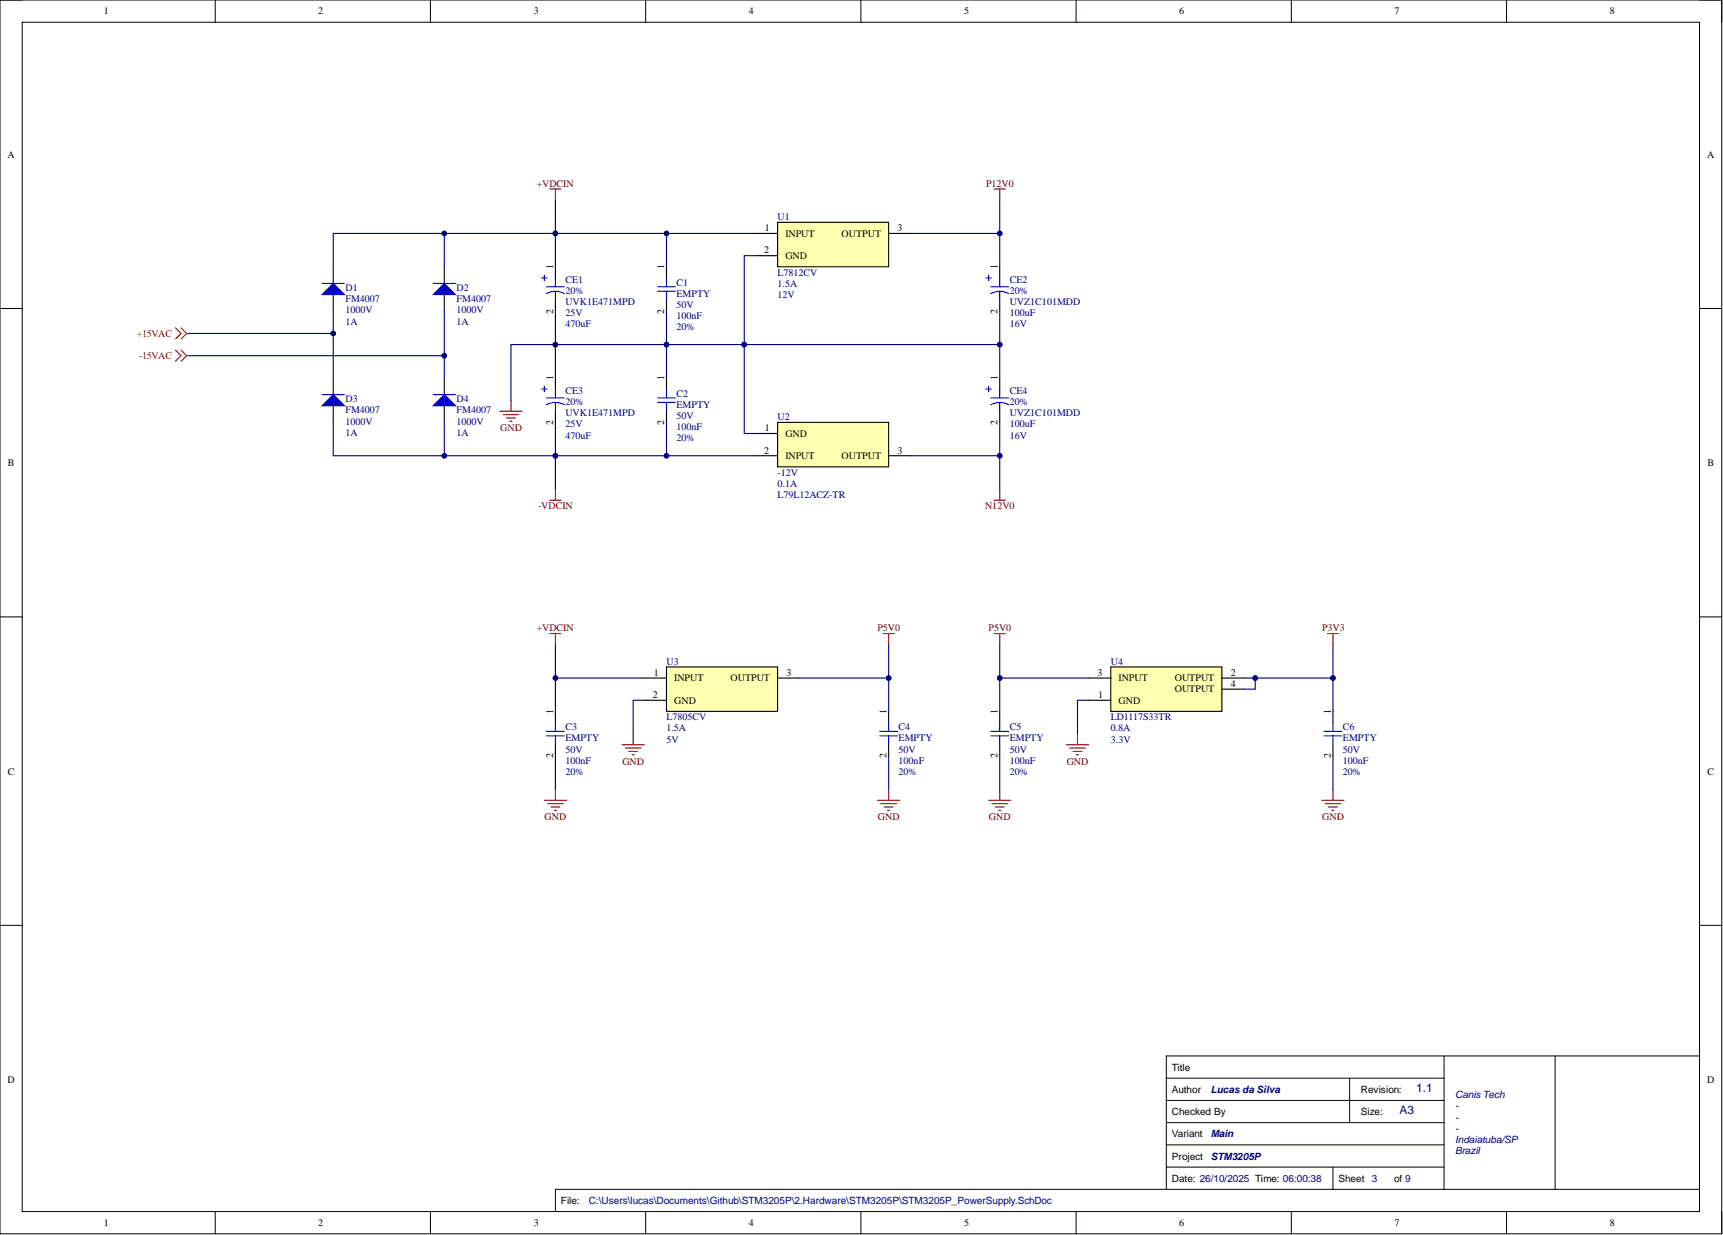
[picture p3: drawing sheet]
<svg xmlns="http://www.w3.org/2000/svg" width="393mm" height="282mm" viewBox="0 0 393 282" stroke-linecap="round" stroke-linejoin="round" font-family="sans-serif">
<g fill="none" stroke="#000" stroke-width=".23">
<path d="M0 0h393.1v281.6h-393.1zM0 0h5.1M5.1 5.1h382.9v271.4h-382.9zM49.1 0v5.1M98.3 0v5.1M147.4 0v5.1M196.5 0v5.1M245.7 0v5.1M294.8 0v5.1M343.9 0v5.1M388 0h5.1v5.1M0 70.4h5.1"/>
<path d="M388 70.4h5.1M0 140.8h5.1M388 140.8h5.1M0 211.2h5.1M388 211.2h5.1M266.3 246.1h63.4M266.3 251.2h63.4M266.3 256.2h63.4M308.1 246.1v10.1M329.7 241v30.4M355 241v30.4M388 241h-121.7v30.4"/>
<path d="M49.1 276.5v5.1M98.3 276.5v5.1M147.4 276.5v5.1M196.5 276.5v5.1M245.7 276.5v5.1M266.3 266.4h63.4M266.3 261.3h63.4M294.8 276.5v5.1M304.3 266.4v5M343.9 276.5v5.1M388 271.4h-261.2v5.1M393.1 276.5v5.1"/>
</g>
<path d="M40.1 74.8l1.2 1.3-1.2 1.3M40.1 79.9l1.2 1.3-1.2 1.3M41.3 74.8l1.3 1.3M41.3 79.9l1.3 1.3M42.6 76.1l-1.3 1.3M42.6 76.1h.5M42.6 81.2l-1.3 1.3M42.6 81.2h.5" fill="none" stroke="#f00" stroke-width=".25"/>
<path d="M76.1 60.9v3.8M76.1 67.2v3.8" fill="none" stroke="#000" stroke-width=".25"/>
<path d="M76.1 64.7l2.5 2.5h-5.1z" fill="#00f"/>
<path d="M73.5 64.7h5.1M76.1 64.7l2.5 2.5h-5.1z" fill="none" stroke="#00f" stroke-width=".25"/>
<path d="M101.4 60.9v3.8M101.4 67.2v3.8" fill="none" stroke="#000" stroke-width=".25"/>
<path d="M101.4 64.7l2.6 2.5h-5.1z" fill="#00f"/>
<path d="M98.9 64.7h5.1M101.4 64.7l2.6 2.5h-5.1z" fill="none" stroke="#00f" stroke-width=".25"/>
<path d="M76.1 86.3v3.8M76.1 92.6v3.8" fill="none" stroke="#000" stroke-width=".25"/>
<path d="M76.1 90.1l2.5 2.5h-5.1z" fill="#00f"/>
<path d="M73.5 90.1h5.1M76.1 90.1l2.5 2.5h-5.1z" fill="none" stroke="#00f" stroke-width=".25"/>
<path d="M101.4 86.3v3.8M101.4 92.6v3.8" fill="none" stroke="#000" stroke-width=".25"/>
<path d="M101.4 90.1l2.6 2.5h-5.1z" fill="#00f"/>
<path d="M150.1 66.5h4.1M150.1 65.5h4.1M152.2 63.4v2.1M152.2 66.5v2M98.9 90.1h5.1M101.4 90.1l2.6 2.5h-5.1zM150.1 91.8h4.1M150.1 90.8h4.1M152.2 88.8v2M152.2 91.8v2.1" fill="none" stroke="#00f" stroke-width=".25"/>
<path d="M114.1 93.9h5.1M114.9 94.6h3.5M115.6 95.4h2.1M116.4 96.2h.5M116.7 91.3v2.6" fill="none" stroke="#800000" stroke-width=".25"/>
<path d="M152.2 60.9v2.5M152.2 68.5v2.5M152.2 86.3v2.5M152.2 93.9v2.5" fill="none" stroke="#000" stroke-width=".25"/>
<path d="M177.5 50.7h25.4v10.2h-25.4z" fill-rule="evenodd" fill="#ffffb0"/>
<path d="M172.4 53.3h5.1M172.4 58.4h5.1M177.5 50.7h25.4v10.2h-25.4zM202.9 53.3h5" fill="none" stroke="#000" stroke-width=".25"/>
<path d="M177.5 96.4h25.4v10.2h-25.4z" fill-rule="evenodd" fill="#ffffb0"/>
<path d="M172.4 98.9h5.1M177.5 96.4h25.4v10.2h-25.4zM172.4 104h5.1M202.9 104h5" fill="none" stroke="#000" stroke-width=".25"/>
<path d="M125.5 43.1h2.6M126.8 43.1v2.6M227 43.1h2.5M228.2 43.1v2.6M125.5 114.2h2.6M126.8 111.6v2.6M227 114.2h2.5M228.2 111.6v2.6M125.5 144.6h2.6M126.8 144.6v2.5" fill="none" stroke="#800000" stroke-width=".25"/>
<path d="M152.2 152.2h25.3v10.2h-25.3z" fill-rule="evenodd" fill="#ffffb0"/>
<path d="M147.1 154.8h5.1M147.1 159.8h5.1M152.2 152.2h25.3v10.2h-25.3zM177.5 154.8h5.1M126.8 162.4v2.5M126.8 170v2.5M202.9 162.4v2.5M202.9 170v2.5M228.2 162.4v2.5M228.2 170v2.5" fill="none" stroke="#000" stroke-width=".25"/>
<path d="M124.8 167.9h4M124.8 166.9h4M126.8 164.9v2M126.8 167.9v2.1M200.8 167.9h4.1M200.8 166.9h4.1M202.9 164.9v2M202.9 167.9v2.1M226.2 167.9h4.1M226.2 166.9h4.1M228.2 164.9v2M228.2 167.9v2.1" fill="none" stroke="#00f" stroke-width=".25"/>
<g fill="none" stroke="#800000" stroke-width=".25">
<path d="M201.6 144.6h2.5M202.9 144.6v2.5M227 144.6h2.5M228.2 144.6v2.5M142 170h5.1M142.8 170.7h3.5M143.5 171.5h2.1M144.3 172.3h.5M144.5 167.4v2.6M124.3 182.7h5M125 183.4h3.6M125.8 184.2h2"/>
<path d="M126.5 184.9h.5M126.8 180.1v2.6M200.3 182.7h5.1M201.1 183.4h3.5M201.9 184.2h2M202.6 184.9h.5M202.9 180.1v2.6M225.7 182.7h5.1M226.5 183.4h3.5M227.2 184.2h2M228 184.9h.5M228.2 180.1v2.6"/>
</g>
<path d="M253.6 152.2h25.3v10.2h-25.3z" fill-rule="evenodd" fill="#ffffb0"/>
<path d="M248.5 154.8h5.1M248.5 159.8h5.1M253.6 152.2h25.3v10.2h-25.3zM278.9 154.8h5.1M278.9 157.3h5.1M304.3 162.4v2.5M304.3 170v2.5" fill="none" stroke="#000" stroke-width=".25"/>
<path d="M303 144.6h2.6M304.3 144.6v2.5M243.4 170h5.1M244.2 170.7h3.6M245 171.5h2M245.7 172.3h.5M246 167.4v2.6M301.8 182.7h5M302.5 183.4h3.6M303.3 184.2h2M304.1 184.9h.5M304.3 180.1v2.6" fill="none" stroke="#800000" stroke-width=".25"/>
<path d="M302.3 167.9h4M302.3 166.9h4M304.3 164.9v2M304.3 167.9v2.1" fill="none" stroke="#00f" stroke-width=".25"/>
<path d="M286.6 154.8v2.5h-2.6" fill="none" stroke="#000080" stroke-width=".25"/>
<circle cx="286.6" cy="154.8" r=".51" fill="#000080"/>
<circle cx="286.6" cy="154.8" r=".51" fill="none" stroke="#000080" stroke-width=".23"/>
<path d="M43.1 81.2h58.3" fill="none" stroke="#000080" stroke-width=".25"/>
<circle cx="101.4" cy="81.2" r=".51" fill="#000080"/>
<circle cx="101.4" cy="81.2" r=".51" fill="none" stroke="#000080" stroke-width=".23"/>
<path d="M43.1 76.1h33" fill="none" stroke="#000080" stroke-width=".25"/>
<circle cx="76.1" cy="76.1" r=".51" fill="#000080"/>
<circle cx="76.1" cy="76.1" r=".51" fill="none" stroke="#000080" stroke-width=".23"/>
<path d="M76.1 96.4v7.6h25.3v-7.6" fill="none" stroke="#000080" stroke-width=".25"/>
<circle cx="101.4" cy="104" r=".51" fill="#000080"/>
<circle cx="101.4" cy="104" r=".51" fill="none" stroke="#000080" stroke-width=".23"/>
<path d="M76.1 60.9v-7.6h25.3v7.6" fill="none" stroke="#000080" stroke-width=".25"/>
<circle cx="101.4" cy="53.3" r=".51" fill="#000080"/>
<circle cx="101.4" cy="53.3" r=".51" fill="none" stroke="#000080" stroke-width=".23"/>
<path d="M126.8 96.4v7.6h-25.4" fill="none" stroke="#000080" stroke-width=".25"/>
<circle cx="126.8" cy="104" r=".51" fill="#000080"/>
<circle cx="126.8" cy="104" r=".51" fill="none" stroke="#000080" stroke-width=".23"/>
<circle cx="101.4" cy="104" r=".51" fill="#000080"/>
<circle cx="101.4" cy="104" r=".51" fill="none" stroke="#000080" stroke-width=".23"/>
<path d="M101.4 53.3h25.4v7.6" fill="none" stroke="#000080" stroke-width=".25"/>
<circle cx="126.8" cy="53.3" r=".51" fill="#000080"/>
<circle cx="126.8" cy="53.3" r=".51" fill="none" stroke="#000080" stroke-width=".23"/>
<circle cx="101.4" cy="53.3" r=".51" fill="#000080"/>
<circle cx="101.4" cy="53.3" r=".51" fill="none" stroke="#000080" stroke-width=".23"/>
<path d="M126.8 78.6h-10.1v12.7" fill="none" stroke="#000080" stroke-width=".25"/>
<circle cx="126.8" cy="78.6" r=".51" fill="#000080"/>
<circle cx="126.8" cy="78.6" r=".51" fill="none" stroke="#000080" stroke-width=".23"/>
<path d="M126.8 147.1v7.7h20.3" fill="none" stroke="#000080" stroke-width=".25"/>
<circle cx="126.8" cy="154.8" r=".51" fill="#000080"/>
<circle cx="126.8" cy="154.8" r=".51" fill="none" stroke="#000080" stroke-width=".23"/>
<path d="M126.8 104h25.4" fill="none" stroke="#000080" stroke-width=".25"/>
<circle cx="152.2" cy="104" r=".51" fill="#000080"/>
<circle cx="152.2" cy="104" r=".51" fill="none" stroke="#000080" stroke-width=".23"/>
<circle cx="126.8" cy="104" r=".51" fill="#000080"/>
<circle cx="126.8" cy="104" r=".51" fill="none" stroke="#000080" stroke-width=".23"/>
<path d="M126.8 78.6h25.4v7.7" fill="none" stroke="#000080" stroke-width=".25"/>
<circle cx="152.2" cy="78.6" r=".51" fill="#000080"/>
<circle cx="152.2" cy="78.6" r=".51" fill="none" stroke="#000080" stroke-width=".23"/>
<circle cx="126.8" cy="78.6" r=".51" fill="#000080"/>
<circle cx="126.8" cy="78.6" r=".51" fill="none" stroke="#000080" stroke-width=".23"/>
<path d="M126.8 53.3h25.4v7.6" fill="none" stroke="#000080" stroke-width=".25"/>
<circle cx="152.2" cy="53.3" r=".51" fill="#000080"/>
<circle cx="152.2" cy="53.3" r=".51" fill="none" stroke="#000080" stroke-width=".23"/>
<circle cx="126.8" cy="53.3" r=".51" fill="#000080"/>
<circle cx="126.8" cy="53.3" r=".51" fill="none" stroke="#000080" stroke-width=".23"/>
<path d="M152.2 101.5v2.5h20.2M147.1 159.8h-2.6v7.6" fill="none" stroke="#000080" stroke-width=".25"/>
<circle cx="152.2" cy="104" r=".51" fill="#000080"/>
<circle cx="152.2" cy="104" r=".51" fill="none" stroke="#000080" stroke-width=".23"/>
<path d="M172.4 58.4h-2.5v20.2h-17.7" fill="none" stroke="#000080" stroke-width=".25"/>
<circle cx="169.9" cy="78.6" r=".51" fill="#000080"/>
<circle cx="169.9" cy="78.6" r=".51" fill="none" stroke="#000080" stroke-width=".23"/>
<circle cx="152.2" cy="78.6" r=".51" fill="#000080"/>
<circle cx="152.2" cy="78.6" r=".51" fill="none" stroke="#000080" stroke-width=".23"/>
<path d="M152.2 53.3h20.2" fill="none" stroke="#000080" stroke-width=".25"/>
<circle cx="152.2" cy="53.3" r=".51" fill="#000080"/>
<circle cx="152.2" cy="53.3" r=".51" fill="none" stroke="#000080" stroke-width=".23"/>
<path d="M169.9 78.6v20.3h2.5" fill="none" stroke="#000080" stroke-width=".25"/>
<circle cx="169.9" cy="78.6" r=".51" fill="#000080"/>
<circle cx="169.9" cy="78.6" r=".51" fill="none" stroke="#000080" stroke-width=".23"/>
<path d="M169.9 78.6h58.3v7.7" fill="none" stroke="#000080" stroke-width=".25"/>
<circle cx="228.2" cy="78.6" r=".51" fill="#000080"/>
<circle cx="228.2" cy="78.6" r=".51" fill="none" stroke="#000080" stroke-width=".23"/>
<circle cx="169.9" cy="78.6" r=".51" fill="#000080"/>
<circle cx="169.9" cy="78.6" r=".51" fill="none" stroke="#000080" stroke-width=".23"/>
<path d="M182.6 154.8h20.3v7.6" fill="none" stroke="#000080" stroke-width=".25"/>
<circle cx="202.9" cy="154.8" r=".51" fill="#000080"/>
<circle cx="202.9" cy="154.8" r=".51" fill="none" stroke="#000080" stroke-width=".23"/>
<path d="M228.2 96.4v7.6h-20.3" fill="none" stroke="#000080" stroke-width=".25"/>
<circle cx="228.2" cy="104" r=".51" fill="#000080"/>
<circle cx="228.2" cy="104" r=".51" fill="none" stroke="#000080" stroke-width=".23"/>
<path d="M207.9 53.3h20.3v7.6" fill="none" stroke="#000080" stroke-width=".25"/>
<circle cx="228.2" cy="53.3" r=".51" fill="#000080"/>
<circle cx="228.2" cy="53.3" r=".51" fill="none" stroke="#000080" stroke-width=".23"/>
<path d="M228.2 154.8h20.3" fill="none" stroke="#000080" stroke-width=".25"/>
<circle cx="228.2" cy="154.8" r=".51" fill="#000080"/>
<circle cx="228.2" cy="154.8" r=".51" fill="none" stroke="#000080" stroke-width=".23"/>
<path d="M248.5 159.8h-2.5v7.6M284 154.8h20.3v7.6" fill="none" stroke="#000080" stroke-width=".25"/>
<circle cx="304.3" cy="154.8" r=".51" fill="#000080"/>
<circle cx="304.3" cy="154.8" r=".51" fill="none" stroke="#000080" stroke-width=".23"/>
<circle cx="286.6" cy="154.8" r=".51" fill="#000080"/>
<circle cx="286.6" cy="154.8" r=".51" fill="none" stroke="#000080" stroke-width=".23"/>
<path d="M76.1 71v15.3" fill="none" stroke="#000080" stroke-width=".25"/>
<circle cx="76.1" cy="76.1" r=".51" fill="#000080"/>
<circle cx="76.1" cy="76.1" r=".51" fill="none" stroke="#000080" stroke-width=".23"/>
<path d="M101.4 71v15.3" fill="none" stroke="#000080" stroke-width=".25"/>
<circle cx="101.4" cy="81.2" r=".51" fill="#000080"/>
<circle cx="101.4" cy="81.2" r=".51" fill="none" stroke="#000080" stroke-width=".23"/>
<path d="M126.8 154.8v7.6M126.8 172.5v7.6" fill="none" stroke="#000080" stroke-width=".25"/>
<circle cx="126.8" cy="154.8" r=".51" fill="#000080"/>
<circle cx="126.8" cy="154.8" r=".51" fill="none" stroke="#000080" stroke-width=".23"/>
<path d="M126.8 104v7.6" fill="none" stroke="#000080" stroke-width=".25"/>
<circle cx="126.8" cy="104" r=".51" fill="#000080"/>
<circle cx="126.8" cy="104" r=".51" fill="none" stroke="#000080" stroke-width=".23"/>
<path d="M126.8 71v15.3" fill="none" stroke="#000080" stroke-width=".25"/>
<circle cx="126.8" cy="78.6" r=".51" fill="#000080"/>
<circle cx="126.8" cy="78.6" r=".51" fill="none" stroke="#000080" stroke-width=".23"/>
<path d="M126.8 45.7v7.6" fill="none" stroke="#000080" stroke-width=".25"/>
<circle cx="126.8" cy="53.3" r=".51" fill="#000080"/>
<circle cx="126.8" cy="53.3" r=".51" fill="none" stroke="#000080" stroke-width=".23"/>
<path d="M152.2 71v7.6M152.2 96.4v5.1" fill="none" stroke="#000080" stroke-width=".25"/>
<circle cx="152.2" cy="78.6" r=".51" fill="#000080"/>
<circle cx="152.2" cy="78.6" r=".51" fill="none" stroke="#000080" stroke-width=".23"/>
<path d="M202.9 147.1v7.7M202.9 172.5v7.6" fill="none" stroke="#000080" stroke-width=".25"/>
<circle cx="202.9" cy="154.8" r=".51" fill="#000080"/>
<circle cx="202.9" cy="154.8" r=".51" fill="none" stroke="#000080" stroke-width=".23"/>
<path d="M228.2 147.1v15.3M228.2 172.5v7.6" fill="none" stroke="#000080" stroke-width=".25"/>
<circle cx="228.2" cy="154.8" r=".51" fill="#000080"/>
<circle cx="228.2" cy="154.8" r=".51" fill="none" stroke="#000080" stroke-width=".23"/>
<path d="M228.2 104v7.6" fill="none" stroke="#000080" stroke-width=".25"/>
<circle cx="228.2" cy="104" r=".51" fill="#000080"/>
<circle cx="228.2" cy="104" r=".51" fill="none" stroke="#000080" stroke-width=".23"/>
<path d="M228.2 71v7.6" fill="none" stroke="#000080" stroke-width=".25"/>
<circle cx="228.2" cy="78.6" r=".51" fill="#000080"/>
<circle cx="228.2" cy="78.6" r=".51" fill="none" stroke="#000080" stroke-width=".23"/>
<path d="M228.2 45.7v7.6" fill="none" stroke="#000080" stroke-width=".25"/>
<circle cx="228.2" cy="53.3" r=".51" fill="#000080"/>
<circle cx="228.2" cy="53.3" r=".51" fill="none" stroke="#000080" stroke-width=".23"/>
<path d="M304.3 147.1v7.7M304.3 172.5v7.6" fill="none" stroke="#000080" stroke-width=".25"/>
<circle cx="304.3" cy="154.8" r=".51" fill="#000080"/>
<circle cx="304.3" cy="154.8" r=".51" fill="none" stroke="#000080" stroke-width=".23"/>
<path d="M126.8 60.9v2.5M126.8 68.5v2.5M228.2 60.9v2.5M228.2 68.5v2.5M126.8 86.3v2.5M126.8 93.9v2.5M228.2 86.3v2.5M228.2 93.9v2.5" fill="none" stroke="#000" stroke-width=".25"/>
<g fill="none" stroke="#00f" stroke-width=".25">
<path d="M123.6 63.4h1.3M124.3 62.8v1.3M124.8 67a4.1 4.1 0 0 1 4 0M124.8 65.5h4M126.8 63.4v2.1M126.8 66.5v2M225.1 63.4h1.2M225.7 62.8v1.3M226.2 67a4 4 0 0 1 4.1 0M226.2 65.5h4.1M228.2 63.4v2.1M228.2 66.5v2"/>
<path d="M123.6 88.8h1.3M124.3 88.2v1.2M124.8 92.4a4.1 4.1 0 0 1 4 0M124.8 90.8h4M126.8 88.8v2M126.8 91.8v2.1M225.1 88.8h1.2M225.7 88.2v1.2M226.2 92.4a4 4 0 0 1 4.1 0M226.2 90.8h4.1M228.2 88.8v2M228.2 91.8v2.1"/>
</g>
<g font-size="2.7" fill="#000080">
<text x="323.3" y="249.3">1.1</text>
<text x="319.5" y="254.4">A3</text>
</g>
<g font-size="2.3">
<text x="23.7" y="3.3">1</text>
<text x="72.7" y="3.3">2</text>
<text x="121.9" y="3.3">3</text>
<text x="170.9" y="3.3">4</text>
<text x="220.1" y="3.3">5</text>
<text x="269.2" y="3.3">6</text>
<text x="318.3" y="3.3">7</text>
<text x="367.5" y="3.3">8</text>
<text x="1.7" y="36">A</text>
<text x="389.7" y="36">A</text>
<text x="174.6" y="52.8">1</text>
<text x="204.9" y="52.8">3</text>
<text x="174.4" y="57.8">2</text>
<text x="179.3" y="54">INPUT</text>
<text x="179.3" y="59.1">GND</text>
<text x="192.1" y="54">OUTPUT</text>
<text x="126.3" y="61.4" transform="rotate(-90 126.3 61.4)">1</text>
<text x="151.6" y="61.4" transform="rotate(-90 151.6 61.4)">1</text>
<text x="227.7" y="61.4" transform="rotate(-90 227.7 61.4)">1</text>
<text x="126.3" y="71.6" transform="rotate(-90 126.3 71.6)">2</text>
<text x="151.6" y="71.6" transform="rotate(-90 151.6 71.6)">2</text>
<text x="227.7" y="71.6" transform="rotate(-90 227.7 71.6)">2</text>
<text x="126.3" y="86.8" transform="rotate(-90 126.3 86.8)">1</text>
<text x="151.6" y="86.8" transform="rotate(-90 151.6 86.8)">1</text>
<text x="227.7" y="86.8" transform="rotate(-90 227.7 86.8)">1</text>
<text x="126.3" y="97" transform="rotate(-90 126.3 97)">2</text>
<text x="151.6" y="97" transform="rotate(-90 151.6 97)">2</text>
<text x="174.6" y="98.4">1</text>
<text x="179.3" y="99.7">GND</text>
<text x="227.7" y="97" transform="rotate(-90 227.7 97)">2</text>
<text x="1.8" y="106.4">B</text>
<text x="174.4" y="103.5">2</text>
<text x="179.3" y="104.8">INPUT</text>
<text x="192.1" y="104.8">OUTPUT</text>
<text x="204.9" y="103.5">3</text>
<text x="389.8" y="106.4">B</text>
<text x="149.3" y="154.2">1</text>
<text x="153.9" y="155.5">INPUT</text>
<text x="166.8" y="155.5">OUTPUT</text>
<text x="179.5" y="154.2">3</text>
<text x="250.6" y="154.2">3</text>
<text x="255.4" y="155.5">INPUT</text>
<text x="268.2" y="155.5">OUTPUT</text>
<text x="281" y="154.2">2</text>
<text x="149.1" y="159.3">2</text>
<text x="153.9" y="160.6">GND</text>
<text x="250.7" y="159.3">1</text>
<text x="255.4" y="160.6">GND</text>
<text x="268.2" y="158.1">OUTPUT</text>
<text x="281" y="156.8">4</text>
<text x="126.3" y="162.9" transform="rotate(-90 126.3 162.9)">1</text>
<text x="202.4" y="162.9" transform="rotate(-90 202.4 162.9)">1</text>
<text x="227.7" y="162.9" transform="rotate(-90 227.7 162.9)">1</text>
<text x="303.8" y="162.9" transform="rotate(-90 303.8 162.9)">1</text>
<text x="126.3" y="173.1" transform="rotate(-90 126.3 173.1)">2</text>
<text x="202.4" y="173.1" transform="rotate(-90 202.4 173.1)">2</text>
<text x="227.7" y="173.1" transform="rotate(-90 227.7 173.1)">2</text>
<text x="303.8" y="173.1" transform="rotate(-90 303.8 173.1)">2</text>
<text x="1.8" y="176.8">C</text>
<text x="389.8" y="176.8">C</text>
<text x="267.5" y="244.3">Title</text>
<text x="1.7" y="247.2">D</text>
<text x="267.5" y="249.4">Author</text>
<text x="310.6" y="249.4">Revision:</text>
<text x="389.7" y="247.2">D</text>
<text x="267.5" y="254.5">Checked By</text>
<text x="310.6" y="254.5">Size:</text>
<text x="267.5" y="259.6">Variant</text>
<text x="267.5" y="269.7">Date: 26/10/2025 Time: 06:00:38</text>
<text x="267.5" y="264.6">Project</text>
<text x="305.6" y="269.7">Sheet</text>
<text x="318.3" y="269.7">of 9</text>
<text x="128.1" y="274.8">File:</text>
<text x="23.7" y="279.8">1</text>
<text x="72.7" y="279.8">2</text>
<text x="121.9" y="279.8">3</text>
<text x="170.9" y="279.8">4</text>
<text x="220.1" y="279.8">5</text>
<text x="269.2" y="279.8">6</text>
<text x="318.3" y="279.8">7</text>
<text x="367.5" y="279.8">8</text>
</g>
<g font-size="2.3" fill="#800000">
<text x="122.5" y="42.6">+VDCIN</text>
<text x="225.1" y="42.6">P12V0</text>
<text x="114.2" y="98.4">GND</text>
<text x="122.8" y="116.2">-VDCIN</text>
<text x="224.9" y="116.2">N12V0</text>
<text x="122.5" y="144.1">+VDCIN</text>
<text x="200.3" y="144.1">P5V0</text>
<text x="225.7" y="144.1">P5V0</text>
<text x="301.8" y="144.1">P3V3</text>
<text x="142.1" y="174.5">GND</text>
<text x="243.5" y="174.5">GND</text>
<text x="124.3" y="187.2">GND</text>
<text x="200.4" y="187.2">GND</text>
<text x="225.8" y="187.2">GND</text>
<text x="301.9" y="187.2">GND</text>
</g>
<g font-size="2.3" fill="#000080">
<text x="177.5" y="50.2">U1</text>
<text x="129.1" y="64.6">CE1</text>
<text x="154.4" y="65.2">C1</text>
<text x="177.5" y="62.9">L7812CV</text>
<text x="177.5" y="65.5">1.5A</text>
<text x="230.5" y="64.6">CE2</text>
<text x="78.9" y="69">FM4007</text>
<text x="78.9" y="71.5">1000V</text>
<text x="78.9" y="66.5">D1</text>
<text x="104.2" y="69">FM4007</text>
<text x="104.2" y="71.5">1000V</text>
<text x="104.2" y="66.5">D2</text>
<text x="129.1" y="67.1">20%</text>
<text x="129.1" y="69.6">UVK1E471MPD</text>
<text x="154.4" y="67.7">EMPTY</text>
<text x="154.4" y="70.3">50V</text>
<text x="177.5" y="68">12V</text>
<text x="230.5" y="67.1">20%</text>
<text x="230.5" y="69.6">UVZ1C101MDD</text>
<text x="78.9" y="74.1">1A</text>
<text x="104.2" y="74.1">1A</text>
<text x="129.1" y="72.2">25V</text>
<text x="129.1" y="74.7">470uF</text>
<text x="154.4" y="72.8">100nF</text>
<text x="154.4" y="75.3">20%</text>
<text x="230.5" y="72.2">100uF</text>
<text x="230.5" y="74.7">16V</text>
<text x="129.1" y="89.9">CE3</text>
<text x="230.5" y="89.9">CE4</text>
<text x="78.9" y="94.4">FM4007</text>
<text x="78.9" y="91.8">D3</text>
<text x="104.2" y="94.4">FM4007</text>
<text x="104.2" y="91.8">D4</text>
<text x="129.1" y="92.5">20%</text>
<text x="129.1" y="95">UVK1E471MPD</text>
<text x="154.4" y="93.1">EMPTY</text>
<text x="154.4" y="95.6">50V</text>
<text x="154.4" y="90.6">C2</text>
<text x="177.5" y="95.9">U2</text>
<text x="230.5" y="92.5">20%</text>
<text x="230.5" y="95">UVZ1C101MDD</text>
<text x="78.9" y="96.9">1000V</text>
<text x="78.9" y="99.4">1A</text>
<text x="104.2" y="96.9">1000V</text>
<text x="104.2" y="99.4">1A</text>
<text x="129.1" y="97.5">25V</text>
<text x="129.1" y="100.1">470uF</text>
<text x="154.4" y="98.2">100nF</text>
<text x="154.4" y="100.7">20%</text>
<text x="230.5" y="97.5">100uF</text>
<text x="230.5" y="100.1">16V</text>
<text x="177.5" y="108.6">-12V</text>
<text x="177.5" y="111.1">0.1A</text>
<text x="177.5" y="113.7">L79L12ACZ-TR</text>
<text x="152.2" y="151.7">U3</text>
<text x="253.6" y="151.7">U4</text>
<text x="129.1" y="166.7">C3</text>
<text x="152.2" y="164.4">L7805CV</text>
<text x="152.2" y="166.9">1.5A</text>
<text x="205.2" y="166.7">C4</text>
<text x="230.5" y="166.7">C5</text>
<text x="253.6" y="164.4">LD1117S33TR</text>
<text x="253.6" y="166.9">0.8A</text>
<text x="306.6" y="166.7">C6</text>
<text x="129.1" y="169.2">EMPTY</text>
<text x="129.1" y="171.7">50V</text>
<text x="152.2" y="169.5">5V</text>
<text x="205.2" y="169.2">EMPTY</text>
<text x="205.2" y="171.7">50V</text>
<text x="230.5" y="169.2">EMPTY</text>
<text x="230.5" y="171.7">50V</text>
<text x="253.6" y="169.5">3.3V</text>
<text x="306.6" y="169.2">EMPTY</text>
<text x="306.6" y="171.7">50V</text>
<text x="129.1" y="174.3">100nF</text>
<text x="129.1" y="176.8">20%</text>
<text x="205.2" y="174.3">100nF</text>
<text x="205.2" y="176.8">20%</text>
<text x="230.5" y="174.3">100nF</text>
<text x="230.5" y="176.8">20%</text>
<text x="306.6" y="174.3">100nF</text>
<text x="306.6" y="176.8">20%</text>
<text x="332.2" y="250.7">Canis Tech</text>
<text x="332.2" y="253.2">-</text>
<text x="332.2" y="255.8">-</text>
<text x="332.2" y="258.3">-</text>
<text x="332.2" y="260.8">Indaiatuba/SP</text>
<text x="332.2" y="263.4">Brazil</text>
<text x="313.2" y="269.7">3</text>
<text x="134.4" y="274.8">C:\Users\lucas\Documents\Github\STM3205P\2.Hardware\STM3205P\STM3205P_PowerSupply.SchDoc</text>
</g>
<g font-size="2.3" fill="#f00">
<text x="31.2" y="76.9">+15VAC</text>
<text x="31.7" y="81.9">-15VAC</text>
</g>
<g font-size="2.3" fill="#007">
<text x="276.4" y="249.4">Lucas da Silva</text>
<text x="276.4" y="259.6">Main</text>
<text x="276.4" y="264.6">STM3205P</text>
</g>
</svg>
